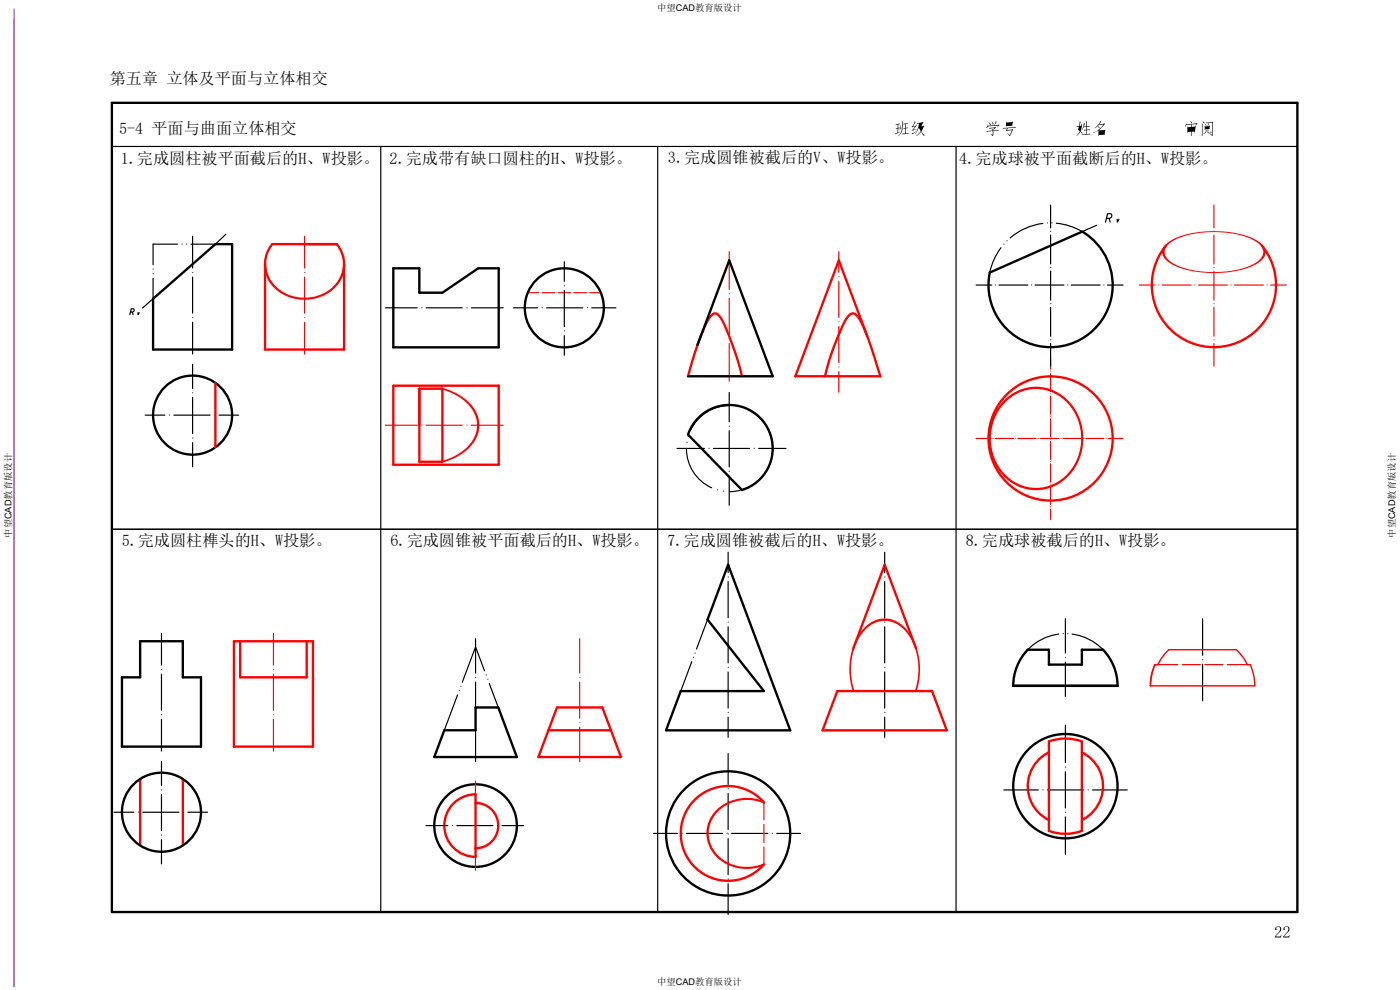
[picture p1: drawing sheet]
<svg xmlns="http://www.w3.org/2000/svg" width="297mm" height="210mm" viewBox="0 0 297 210" stroke-linecap="round" stroke-linejoin="round" font-family="sans-serif">
<path d="M23.7 31.1h251.5M80.8 31.1v162.4M139.5 31.1v162.4M202.8 31.1v162.4M47.9 49.7l-2.2 2.1M23.7 112.3h251.5" fill="none" stroke="#000" stroke-width=".25"/>
<!-- layer: 0 -->
<g fill="#000">
<path d="M189.9 26.4l1-.2 .1 .1-.4 .1v.7l.2-.1 .1 .2h-.3l-.1 .9 .5-.1-1 .5-.2-.2 .6-.2v-.8h-.3l-.1-.1 .4-.1v-.7l-.3 .1z" fill-rule="evenodd"/>
<path d="M191.1 26.5l.1 .4-.3 .6-.1-.2z" fill-rule="evenodd"/>
<path d="M191.3 25.7l.3 .2-.1 .7a2.44 2.44 0 0 1-1 2.3 3.2 3.2 0 0 0 .8-3.2z" fill-rule="evenodd"/>
<path d="M191.6 26.3l.9-.2 .1 .1-.5 .1v.8l.4-.1 .2 .2-.6 .1v1l.6-.1 .1 .1-1.3 .2-.2-.2h.7v-1l-.4-.1 .4-.1v-.7z" fill-rule="evenodd"/>
<path d="M193.4 28.3l1-.4-.8 .6z" fill-rule="evenodd"/>
<path d="M194 25.7l.2 .3-.5 .8 .5-.1 .1-.3 .2 .3-.8 .8 .8-.1-.9 .3-.1-.2 .6-.7-.6 .2-.1-.2 .4-.4z" fill-rule="evenodd"/>
<path d="M194.5 26.1l1.1-.1 .1-.2 .2 .2-.4 .8 .4-.2 .2 .2-.6 1.1 .5 .7 .3 .1h-.5l-.4-.8-.7 .8-.4 .1a1.29 1.29 0 0 0 1-1.1l-.4-.6a2.22 2.22 0 0 1-.9 1.4l.4-.5 .5-1.1v-.7l-.3 .1z" fill-rule="evenodd"/>
<path d="M195 26.2l.6-.1-.4 .7 .2 .2 .4-.1-.4 .8-.4-.7-.1 .1 .2-.8z" fill-rule="evenodd"/>
<path d="M209.5 26.4v.3l1.4-.1 .4-.9 .2 .2-.5 .7 .8-.1 .1-.1 .1 .1-.4 .5 .1-.4-2.2 .2-.2 .4-.1-.2z" fill-rule="evenodd"/>
<path d="M209.7 25.9l.5 .5-.1 .2z" fill-rule="evenodd"/>
<path d="M210.4 25.8l.4 .4-.2 .3z" fill-rule="evenodd"/>
<path d="M209.8 27.1l1.4-.2 .1 .2-.6 .6 1.1-.2 .1 .2-1.2 .1-.1 1.1-.5-.5 .4 .2 .1-.8-1.2 .1-.2-.1 1.3-.1-.1-.3 .2 .1 .4-.3-1.1 .1z" fill-rule="evenodd"/>
<path d="M213.4 25.8l.1 .2 1.2-.1 .1-.1 .1 .1-.2 .6 .2 .2-1.3 .1-.2-.2z" fill-rule="evenodd"/>
<path d="M213.6 26.1l1.1-.1-.1 .5-1 .1z" fill-rule="evenodd"/>
<path d="M212.7 27.1l2.7-.2 .2 .2-1.8 .1-.2 .4 1.2-.2 .2 .1-.8 1.4-.5-.6 .5 .3 .5-1-1.2 .2-.1-.2 .2-.4a.79 .79 0 0 1-.9-.1z" fill-rule="evenodd"/>
<path d="M229.1 25.7l.2 .2-.3 .8h.4v-.5l.2 .2-.4 1.4 .4 .4v.2l-.4-.4-.6 .7-.2 .1a1.12 1.12 0 0 0 .6-1l-.3-.3 .2-.6-.4 .1-.1-.2 .5-.1z" fill-rule="evenodd"/>
<path d="M229 26.8h.4l-.3 .9-.3-.2z" fill-rule="evenodd"/>
<path d="M229.9 26.1l.3 .2-.3 .5h.5v-1.2l.2 .3-.1 .9 .6-.1 .1 .2h-.7v.6l.6-.1 .1 .2h-.7v.8h.7l.2 .1-.9 .1a.89 .89 0 0 1-1-.1l.9-.1v-.8l-.4 .1-.1-.2h.5v-.6h-.5l-.4 .6z" fill-rule="evenodd"/>
<path d="M233.4 25.7l.2 .2-.4 .5 1.1-.3 .1 .2-1.3 1.3 1.3-.1 .1 .1-.2 .9 .2 .1h-1.3l-.1 .3-.1-.3v-.9l-1.1 .5a4.8 4.8 0 0 0 2.2-1.8l-.8 .1-.1-.1-.3 .3 .4 .3-.1 .3-.4-.5-.5 .4z" fill-rule="evenodd"/>
<path d="M233.2 27.8l1.1-.1-.1 .8h-1z" fill-rule="evenodd"/>
<path d="M252 27.1h.7v.3h-.6l.2 .2 .4-.1v.3l-.7 .1z" fill-rule="evenodd"/>
<path d="M252.5 25.7l.4 .3-.1 .2z" fill-rule="evenodd"/>
<path d="M251.6 26.1l.1 .3 2.1-.2 .1-.1 .2 .1-.5 .4 .2-.3-1.1 .1 .2 .2-.1 .3 .8-.2 .1 .2-.3 1.2-.1-.2h-.5l-.1 1-.1-.3 .1-.6h-.7v.2l-.1-.2-.1-1.2 .2 .2 .7-.1-.1-.5-.9 .1-.2 .4-.1-.2z" fill-rule="evenodd"/>
<path d="M252.8 27.1l.7-.1-.1 .9-.2-.2-.4 .1v-.3l.5-.1h-.5z" fill-rule="evenodd"/>
<path d="M254.9 26.2l.3 .2-.1 2.5-.2-.3z" fill-rule="evenodd"/>
<path d="M255.1 25.7l.4 .3-.1 .2z" fill-rule="evenodd"/>
<path d="M255.7 27l.8-.1-.1 .4h-.7z" fill-rule="evenodd"/>
<path d="M255.5 26.7l.1 .1 1-.2 .1 .2v.6l-1 .1z" fill-rule="evenodd"/>
<path d="M255.6 26.3l.3 .3-.1 .1z" fill-rule="evenodd"/>
<path d="M255.8 27.5l.2 .2a.93 .93 0 0 1-.8 .8v-.1a.74 .74 0 0 0 .6-.8z" fill-rule="evenodd"/>
<path d="M256.4 26.1l.2 .3-.4 .3z" fill-rule="evenodd"/>
<path d="M256.2 27.5l.2 .1v.5h.5v-.4l.2 .5-.8 .1z" fill-rule="evenodd"/>
<path d="M255.7 26l1.4-.1 .1-.1 .2 .1-.2 3-.5-.5 .4 .2 .1-2.6-1.3 .2z" fill-rule="evenodd"/>
<path d="M270.6 196.7a.68 .68 0 0 1 1.1 0 .68 .68 0 0 1-.2 1l-.9 1h.9l.3-.4-.1 .6h-1.2v-.3l.6-.7a.69 .69 0 0 0 .5-.7 .69 .69 0 0 0-.6-.6 .41 .41 0 0 0-.2 .6h-.3z" fill-rule="evenodd"/>
<path d="M272.4 196.7a.68 .68 0 0 1 1 0 .68 .68 0 0 1-.2 1l-.8 1h.8l.4-.4-.1 .6h-1.3l.1-.3 .6-.7a.69 .69 0 0 0 .4-.7 .69 .69 0 0 0-.5-.6 .41 .41 0 0 0-.2 .6h-.3z" fill-rule="evenodd"/>
</g>
<g fill="none" stroke="#000" stroke-width=".5">
<path d="M23.7 21.8h251.5v171.7h-251.5zM83.4 56.9h5.6v5.2h4.8l7.7-5.2h4.3v16.8h-22.4zM210 57.8l19.6-8.7a13.2 13.2 0 0 1-1.4 23.4 13.2 13.2 0 0 1-18.2-14.7zM32.5 63.4l13.2-11.6h3.5v22.3h-16.7zM148 73.2l6.7-18 9.2 24.6h-17.9M148.3 88.5a9.2 9.2 0 0 1 14.3 1.9 9.2 9.2 0 0 1-5.2 13.5l-11.4-11.7a9.2 9.2 0 0 1 2.3-3.7zM154.5 119.8l13.1 35.1h-26.3l3.1-8.3h17.7l-12-15.2zM29.7 136h9.1v7.7h3.8v14.7h-16.7v-14.7h3.8zM218 137.8h4.5v3.2h7v-3.2h4.5a11.1 11.1 0 0 1 3.1 7.7h-22.2a11.1 11.1 0 0 1 3.1-7.7zM94.3 154.9h6.6v-4.8h4.8l3.9 10.5h-17.5z"/>
<circle cx="119.7" cy="65.3" r="8.4"/>
<circle cx="40.9" cy="88.1" r="8.4"/>
<circle cx="34.3" cy="172.3" r="8.4"/>
<circle cx="100.9" cy="175.1" r="8.8"/>
<circle cx="154.5" cy="176.8" r="13.2"/>
<circle cx="226" cy="166.8" r="11.1"/>
</g>
<path d="M3 1.9v207.3" fill="none" stroke="#a15cb8" stroke-width=".25"/>
<g fill="none" stroke="#000" stroke-width=".25">
<path d="M40.9 50.1v6.8M40.9 58.8v7.6M119.7 55.5v4.2M222.9 43.5v4.8M222.9 49.9v6.1M222.9 57.5v6.2M232.6 47.8l-3 1.3M237 46.5v.6l.4-.6M40.9 68.4v6.7M40.9 77.3v5.1M81.8 65.3h6.7M90.4 65.3h7.7"/>
<path d="M100 65.3h6.7M108.9 65.3h5.1M116 65.3h7.6M119.7 61.6v7.7M119.7 71.2v4.2M125.5 65.3h5.2M207.1 60.5h3.3M211.9 60.5h6.2M219.6 60.5h6.1M222.9 65.2v6.1M222.9 72.9v4.8M227.3 60.5h6.1"/>
<path d="M234.9 60.5h3.3M30.8 88.1h4.2M36.9 88.1h7.7M40.9 84.3v7.7M40.9 93.9v5.1M46.5 88.1h4.1M143.6 95.1h5.8M151.4 95.1h7.6M154.7 83.3v6.2M154.7 91.4v7.6M160.9 95.1h5.8M154.5 117.2v4.3"/>
<path d="M154.7 101v6.2M187.7 117.2v4.3M34.3 134.3v6.8M150.1 131.4l-2.3 6.3M154.5 123.4v7.6M154.5 133v7.6M187.7 123.4v7.6M187.7 133v7.6M226 131.2v7.3M255.1 131.2v7.8M34.3 143v7.7M34.3 152.6v6.7"/>
<path d="M146.8 140.4l-2.4 6.2M154.5 142.5v7.7M154.5 152.1v4.3M154.5 159.8v6.6M187.7 142.5v7.7M187.7 152.1v4.3M226 140.4v7.3M226 153.8v8M255.1 140.9v7.8M24.2 172.3h4.2M30.3 172.3h7.6M34.3 161.5v5.1"/>
<path d="M34.3 168.5v7.7M34.3 178.1v5.1M39.9 172.3h4.1M90.4 175.1h4.6M96.9 175.1h7.7M106.5 175.1h4.6M138.7 176.8h5M145.6 176.8h7.7M154.5 168.3v7.7M154.5 177.9v7.6M155.2 176.8h7.7M164.8 176.8h5"/>
<path d="M212.9 167.6h7.4M222.2 167.6h7.7M226 163.7v7.7M226 173.3v7.9M231.8 167.6h7.3M154.5 187.5v6.5"/>
</g>
<g fill="none" stroke="#000" stroke-width=".21">
<path d="M40.9 57.8h.1M222.9 49.1h.1M222.9 56.8h.1M40.9 67.4h.1M89.5 65.3h.1M99 65.3h.1M115 65.3h.1M119.7 70.2h.1M119.7 60.6h.1M124.6 65.3h.1M211.2 60.5h.1M218.8 60.5h.1"/>
<path d="M222.9 64.4h.1M222.9 72.1h.1M226.5 60.5h.1M234.2 60.5h.1M35.9 88.1h.1M40.9 83.4h.1M40.9 92.9h.1M45.5 88.1h.1M150.4 95.1h.1M154.7 90.4h.1M154.7 100h.1M160 95.1h.1"/>
<path d="M147.1 139.5h.1M147.4 138.6h.1M154.5 132h.1M154.5 122.4h.1M187.7 132h.1M187.7 122.4h.1M226 139.5h.1M255.1 139.9h.1M34.3 151.6h.1M34.3 142h.1M154.5 151.2h.1M154.5 141.6h.1"/>
<path d="M187.7 151.2h.1M187.7 141.6h.1M29.3 172.3h.1M34.3 167.6h.1M34.3 177.2h.1M38.9 172.3h.1M96 175.1h.1M105.5 175.1h.1M144.7 176.8h.1M154.2 176.8h.1M154.5 167.3h.1M154.5 176.9h.1"/>
<path d="M163.8 176.8h.1M221.2 167.6h.1M226 162.7h.1M226 172.3h.1M230.8 167.6h.1M154.5 186.5h.1"/>
</g>
<!-- layer: 0 -->
<path d="M57.8 51.8a6.9 6.9 0 0 0 2.9 10.7 8.7 8.7 0 0 0 12-4.7 6.6 6.6 0 0 0-1.2-6M162.1 170.2a8.7 8.7 0 0 0-11.6 4.4 7.3 7.3 0 0 0 5.9 9.3l1.6 .2 1.7-.1 2.4-.6" fill="none" stroke="#f00" stroke-width=".47"/>
<g fill="none" stroke="#f00" stroke-width=".5">
<path d="M56.2 56v18.1h16.8v-18.1M57.8 51.8h13.7M247.4 52.1a13.2 13.2 0 0 0 1.1 18 13.2 13.2 0 0 0 18 0 13.2 13.2 0 0 0 1.2-18M146 79.8a50.6 50.6 0 0 1 4.6-12.6 1.11 1.11 0 0 1 1-.7 1.11 1.11 0 0 1 1.1 .7 52.5 52.5 0 0 1 4.7 12.6M184 71.3l-6.1-16.1-9.2 24.6h18.1a67.3 67.3 0 0 0-4.6-12.3l-.2-.3a1.16 1.16 0 0 0-1.1-.7 1.16 1.16 0 0 0-1.1 .7 47.6 47.6 0 0 0-4.8 12.6M45.7 81.2v13.7M83.4 81.8h22.4v16.8h-22.4zM89 82.5h4.8v15.4h-4.8zM49.6 136h16.8v22.4h-16.8zM51 136v7.7h14.1v-7.7M194.3 137.6l-6.6-17.8-6.7 17.8M116.3 154.9h13.3"/>
<path d="M118.2 150.1h9.6l3.9 10.5h-17.5zM177.6 146.6h20.1l3.2 8.3h-26.4zM222.5 157.3a10.1 10.1 0 0 1 7 0v19a10.1 10.1 0 0 1-7 0zM222.5 159.6a8 8 0 0 0-4.5 7.2 8 8 0 0 0 4.5 7.1M229.5 159.6a8 8 0 0 1 4.5 7.2 8 8 0 0 1-4.5 7.1M29.7 165.2v14.1M38.8 165.2v14.1M96.5 170.1a6.6 6.6 0 0 1 4.4-1.6v13.3a6.6 6.6 0 0 1-6.2-4.4 6.6 6.6 0 0 1 1.8-7.3zM100.9 170.3a4.8 4.8 0 0 1 4.8 4.8 4.8 4.8 0 0 1-4.8 4.8M162.1 170.2a10.1 10.1 0 0 0-14.6-.7 10.1 10.1 0 0 0 0 14.6 10.1 10.1 0 0 0 14.6-.7"/>
<circle cx="222.9" cy="93" r="13.2"/>
</g>
<g fill="none" stroke="#000" stroke-width=".25">
<path d="M32.5 59v4.4l-2.3 2M37.6 51.8h-5.1v4.3M40.5 51.8h5.2M27.7 66.2h.4a.36 .36 0 0 0 .4-.3 .36 .36 0 0 0-.3-.4h-.4l-.3 1.3M28.1 66.2l.1 .6M29.3 66.3v.4l.2-.4M145.6 95.2a9.1 9.1 0 0 0 5.4 8.3M154.8 86a9.1 9.1 0 0 0-8.4 5.4M158.6 86.9a9.1 9.1 0 0 1 5.3 8.3M163.1 99a9.1 9.1 0 0 1-8.3 5.3M100.9 135.5v7.3M224.6 134.5a11.1 11.1 0 0 0-6.6 3.3"/>
<path d="M227.4 134.5a11.1 11.1 0 0 1 6.6 3.3M97.1 147.4l-2.8 7.5M100.9 144.7v7.7M100.9 154.3v7.3M102.8 142.3l-1.9-5.1-2.8 7.5M103.8 145l1.9 5.1"/>
</g>
<g fill="none" stroke="#000" stroke-width=".21">
<path d="M32.5 58.1h.1M32.5 57.1h.1M38.6 51.8h.1M39.6 51.8h.1M145.7 93.9h.1M146 92.6h.1M156.1 86.1h.1M157.3 86.4h.1M163.5 97.7h.1M163.8 96.5h.1M152.2 103.9h.1M153.5 104.2h.1"/>
<path d="M225.5 134.4h.1M226.5 134.4h.1M97.4 146.5h.1M97.7 145.6h.1M100.9 153.3h.1M100.9 143.7h.1M103.1 143.2h.1M103.5 144.1h.1"/>
</g>
<g fill="none" stroke="#f00" stroke-width=".25">
<path d="M64.6 50.1v6.8M64.6 58.8v7.6M154.7 53.4v8M177.9 53.4v4.3M177.9 59.7v7.6M257.5 43.5v4.8M257.5 49.9v6.1M257.5 57.5v6.2M64.6 68.4v6.7M154.7 63.3v7.7M154.7 72.9v8M177.9 69.2v7.7"/>
<path d="M177.9 78.8v4.4M222.9 76.1v2.2M222.9 79.2v3.9M241.7 60.5h3.3M246.6 60.5h6.1M254.2 60.5h6.2M257.5 65.2v6.1M257.5 72.9v4.8M261.9 60.5h6.1M269.6 60.5h3.3M81.8 90.2h6.7M90.4 90.2h7.7"/>
<path d="M100 90.2h6.7M207.1 93h3.1M211.2 93h3.8M216 93h3.8M220.7 93h3.9M222.9 84v3.9M222.9 88.8v3.9M222.9 93.6v3.9M222.9 98.4v3.8M225.5 93h3.9M230.3 93h3.9M235.1 93h3.1"/>
<path d="M222.9 103.2v3.8M222.9 108v2.2M58 134.3v6.8M123 135.5v7.3M58 143v7.7M58 152.6v6.7M123 144.7v7.7M123 154.3v7.3"/>
</g>
<g fill="none" stroke="#f00" stroke-width=".21">
<path d="M64.6 57.8h.1M177.9 58.7h.1M257.5 49.1h.1M257.5 56.8h.1M64.6 67.4h.1M154.7 71.9h.1M154.7 62.3h.1M177.9 77.9h.1M177.9 68.3h.1M222.9 78.8h.1M245.8 60.5h.1M253.5 60.5h.1"/>
<path d="M257.5 64.4h.1M257.5 72.1h.1M261.1 60.5h.1M268.8 60.5h.1M89.5 90.2h.1M99 90.2h.1M210.7 93h.1M215.5 93h.1M220.3 93h.1M222.9 83.6h.1M222.9 88.3h.1M222.9 93.1h.1"/>
<path d="M222.9 97.9h.1M225.1 93h.1M229.8 93h.1M234.6 93h.1M222.9 102.7h.1M222.9 107.5h.1M58 151.6h.1M58 142h.1M123 153.3h.1M123 143.7h.1"/>
</g>
<path d="M112 62.1h2.3M115 62.1h2.7M118.4 62.1h2.7M121.7 62.1h2.7M125.1 62.1h2.4" fill="none" stroke="#f00" stroke-width=".25"/>
<!-- layer: 0 -->
<path d="M93.8 82.5a10.5 10.5 0 0 1 7.2 5.5 6.5 6.5 0 0 1-2.4 7.5 13.1 13.1 0 0 1-4.8 2.4" fill="none" stroke="#f00" stroke-width=".41"/>
<path d="M213.3 85a9.4 9.4 0 0 1 15.1 3 11 11 0 0 1-6.2 15.4 9.9 9.9 0 0 1-12.2-9 11.3 11.3 0 0 1 3.3-9.4z" fill="none" stroke="#f00" stroke-width=".48"/>
<path d="M212.4 52.5a13.2 13.2 0 0 0-2.4 5.3M221.2 47.4a13.2 13.2 0 0 0-6.9 3.1M224.1 47.3a13.2 13.2 0 0 1 5.5 1.8M234.8 46.3h.5a.51 .51 0 0 0 .6-.4 .51 .51 0 0 0-.4-.6h-.5l-.5 1.8M235.3 46.4l.2 .7" fill="none" stroke="#000" stroke-width=".25"/>
<path d="M213 51.8h.1M213.6 51.1h.1M222.2 47.3h.1M223.1 47.3h.1" fill="none" stroke="#000" stroke-width=".21"/>
<!-- layer: 0 -->
<path d="M247.6 51.8a14.2 14.2 0 0 1 8.5-2.6 19.2 19.2 0 0 1 10.7 2.1 2.37 2.37 0 0 1 1.5 2.2 2.37 2.37 0 0 1-1.5 2.2 20.2 20.2 0 0 1-13.4 1.8 10.2 10.2 0 0 1-6.2-2.9 2.04 2.04 0 0 1 .4-2.8z" fill="none" stroke="#f00" stroke-width=".32"/>
<path d="M100.9 165.7v7.5M100.9 174.5v1.3M100.9 177.1v7.5" fill="none" stroke="#f00" stroke-width=".25"/>
<path d="M245.6 141h4.3M250.8 141h3.8M255.6 141h3.8M260.4 141h4.2M162.1 170.2v3.7M162.1 174.9v3.8M162.1 179.7v3.7" fill="none" stroke="#f00" stroke-width=".25"/>
<!-- layer: 0 -->
<path d="M181.1 146.6a14.1 14.1 0 0 1 1.8-12.6 5.7 5.7 0 0 1 9.5-.1 13.8 13.8 0 0 1 1.9 12.7" fill="none" stroke="#f00" stroke-width=".42"/>
<path d="M247.5 138.3l.4-.5h14.4l1.3 1.5 1 1.7h.6l.7 1.9 .3 2.6h-22.1l.3-2.6 .6-1.9h.6l.7-1.2z" fill="none" stroke="#f00" stroke-width=".3"/>
<g font-size="3.4">
<text x="23.3" y="17.7">第五章 立体及平面与立体相交</text>
<text x="25.3" y="28.5">5-4 平面与曲面立体相交</text>
<text x="25.6" y="34.8">1.完成圆柱被平面截后的H、W投影。</text>
<text x="82.7" y="34.8">2.完成带有缺口圆柱的H、W投影。</text>
<text x="141.7" y="34.6">3.完成圆锥被截后的V、W投影。</text>
<text x="203.5" y="34.8">4.完成球被平面截断后的H、W投影。</text>
<text x="25.8" y="115.8">5.完成圆柱榫头的H、W投影。</text>
<text x="82.8" y="115.8">6.完成圆锥被平面截后的H、W投影。</text>
<text x="141.6" y="115.8">7.完成圆锥被截后的H、W投影。</text>
<text x="204.9" y="115.8">8.完成球被截后的H、W投影。</text>
</g>
<g font-size="2">
<text x="139.4" y="2.4">中望CAD教育版设计</text>
<text x="2.4" y="114.1" transform="rotate(-90 2.4 114.1)">中望CAD教育版设计</text>
<text x="296" y="114.1" transform="rotate(-90 296 114.1)">中望CAD教育版设计</text>
<text x="139.4" y="209">中望CAD教育版设计</text>
</g>
</svg>
